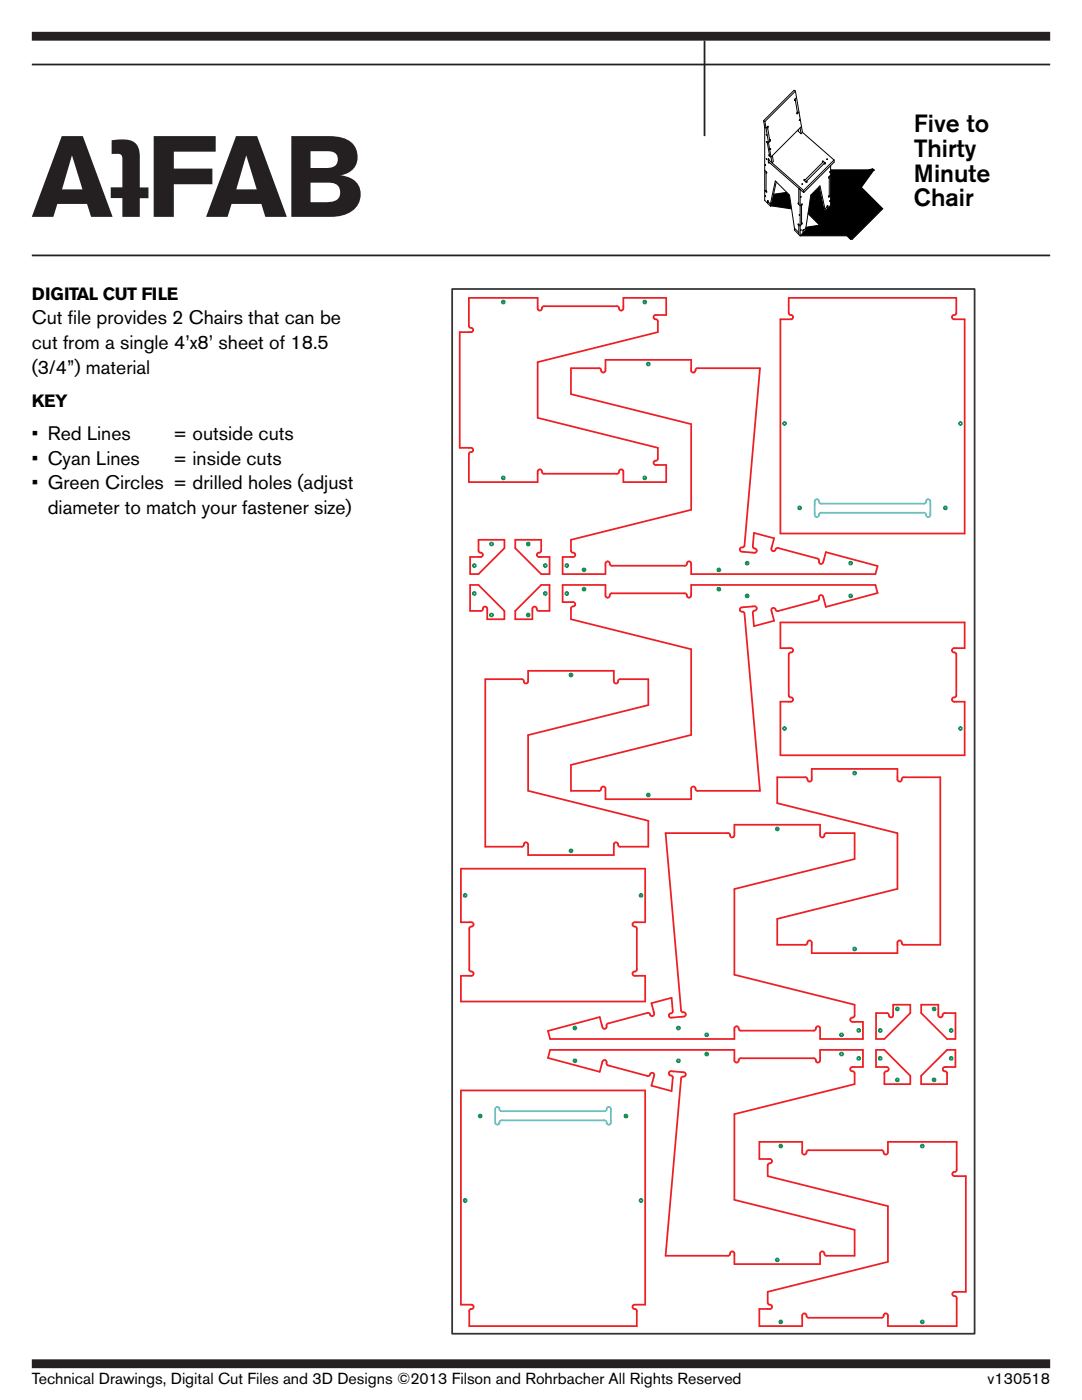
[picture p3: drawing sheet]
<svg xmlns="http://www.w3.org/2000/svg" width="216mm" height="279mm" viewBox="0 0 216 279" stroke-linecap="round" stroke-linejoin="round" font-family="sans-serif">
<path d="M6.3 12.9h203.2M140.6 8.1v19.1M6.3 51h203.2" fill="none" stroke="#241f21" stroke-width=".35"/>
<path d="M6.3 7.2h203.2M6.3 272.2h203.2" fill="none" stroke="#241f21" stroke-width="1.8" stroke-linecap="butt"/>
<g fill="#241f21">
<path d="M22.3 28a9 9 0 0 1 4.1 .2 2.84 2.84 0 0 1 1.5 3v6.2h1.7v2.2h-1.7v3.7h-3.5v-3.8h-2.3v-2.1h2.3v-6.2a.96 .96 0 0 0-1.2-.5h-.9z"/>
<path d="M30.7 27.2h12.3v3.1h-8.3v3.3h7.7v3.2h-7.7v6.5h-4z"/>
<path d="M12.3 27.2h4.2l6 16.1h-4.3l-.8-2.6h-6l-.8 2.6h-4.2zM14.4 31l-2 6.8h4.1z"/>
<path d="M47.1 27.2h4.2l5.9 16.1h-4.3l-.8-2.6h-5.9l-.8 2.6h-4.3zM49.1 31l-2 6.8h4.1z"/>
<path d="M58.1 27.2h7.5a6.6 6.6 0 0 1 4.8 1.5 3.7 3.7 0 0 1 .8 3.9 3.7 3.7 0 0 1-3.3 2.4 3.9 3.9 0 0 1 4 4.6 5 5 0 0 1-4.9 3.6l-8.9 .1zM62 30.2v3.3h3.4a1.71 1.71 0 0 0 2-1.7 1.71 1.71 0 0 0-2.1-1.6zM62 36.5v3.9a17.2 17.2 0 0 0 4.5-.2 1.95 1.95 0 0 0 1.3-2.4 1.95 1.95 0 0 0-2.4-1.3z"/>
</g>
<g fill="none" stroke="#000" stroke-width=".2">
<path d="M158.7 19.7l.4 2.9-.1-.1M158.7 18.2l-6.1 6.1M158.7 18.2l1.4 8.2M158.7 18.2l-.3-.2-6 6.1M158.9 19.5l-.4 .4 .2 .2M152.4 24.1l.2 1.3M152.4 24.1l.2 .2M152.6 25.4l.2 .2 .5-.4-.1 .4M152.6 34l.3 .3M152.6 38l.3 .3M152.6 25.4v14.6l1.1 1.1M152.6 24.3l1.4 8.2 .3-.3-.2-1.1"/>
<path d="M152.7 32.9l.1 .1zM152.7 39.1l.1 .1zM152.7 33h.1M152.9 34.3l.1 .2-.1 .1M152.9 34.3v4M152.9 38l.1 .3h-.1M152.9 31.7l.1 .1zM152.9 26.8l.1 .2zM153 38.2l-.1 .1M153.1 28.3l.5 2.9M153.1 25.3l.5 2.9M153.3 32.3l7.1 6.1"/>
<path d="M153.4 31.7l-.1 .1 7 6.2M153.5 32l-.2-.3v.8l.2-.1M153.6 27.8l.1 .1-.1 .3M153.6 28.2l-.3 .2-.3-.2 .1 .4M153.7 29.7v.1zM154.9 36.3l-.9 4.2M157 38.4l-2.6 .4M159.1 22.3l-.1 .4 .4-.3M159.2 26l.6 .7M159.5 23.9v.1zM159.6 25.5l.2 1.2M159.7 37.8l-.3-.2v3.2"/>
<path d="M159.7 37.8v9.3M159.7 37.8h.1M159.8 39.2v.2zM159.9 25.3l-6.1 6-.4-.2 .1-.3M160 36.7l.1 .1zM160.1 26.4l-.3 .3M160.1 26.4l6.3 5.5M160.3 38l.1 .4M160.5 36.1l.3 .2M160.7 35.8h-.3l.1 .3M161 36.1v.3l-.2-.1M163.4 37.3l.9 4.1"/>
<path d="M164.3 32.2l.3 .3M164.3 32.2h-.2v.2M164.3 32.2l-3.8 3.9M164.6 32.5l-3.8 3.8M164.6 32.5l.1 .2h-.3M164.6 32.5v.2M165 31.7l.1 .1zM165.4 39.2l.1 .1M165.4 35.3l-.1 .2 .2 .1M165.5 39l-.1 .3M165.5 35.2v4.1M165.5 39.3h-.1"/>
<path d="M165.5 35.2l-.1 .1M165.6 34.2v.2zM165.7 39l-.2 .3M165.7 33.9h7.6l.8-.2 .4 .3-4.8 1.2 6.4 6.5-6 6-.4 .1-.7-.7h-9.3M165.7 35l-.2 .2M165.7 33.1v7.9l-1.1 1.1M166.4 31.9l-6.1 6.1M166.4 31.9v.5l-6 6M153.2 40v.5M153.2 40l.2 .4M153.2 40.1v.1l.5 .5M153.7 41.1l4.2 .6"/>
<path d="M153.7 40.7l1-4.6 2.8 2.8 1 6.6M153.7 40.7v.4M154 40.5v.3l-.3 .3M154 40.5l-.3 .2M158.5 45.5v.4l1.2 1.2M158.5 45.5l.9 .9M159.4 40.5l-.1 .1 .4 .5 .2-.3M159.4 44.8l-.2-.1 .2 .4M159.4 44.8v2M159.5 42.9l.1 .1zM159.8 45.9v.1zM159.9 44.5h.2l-.2 .3"/>
<path d="M159.9 40.8l.2-.1-.2 .4M159.9 40.8v4M159.9 44.8l-.2 .3-.3-.3M160.4 45.9h-.2v.6M160.8 45.5l-.6 .6M160.8 45.5v.4l-1.1 1.2M161.2 42.6l2.3 2.3-2.7 .5M164.3 41.4l.3 .3M164.3 41.4v.4l.3 .3M164.6 41.7l-1-4.6-1.8 1.8-1 6.6M164.6 41.7v.4M165 41.4l.2-.4v.5"/>
<path d="M165.1 41.1l.1 .1-.6 .5M165.6 40v.2z"/>
</g>
<path d="M165.7 33.9h7.6l.8-.2 .4 .3-2.6 3.5 4.2 4.2-6 6-.4 .1-.7-.7h-9.3l1.1-1.2v-.5l2.7-.5-2.3-2.3 .6-3.7 1.6-1.6 .9 4.5 .3 .3 1.1-1.1zM154.4 38.8l2.6-.4 .5 .5 .4 2.8-4.2-.6 .3-.3z" fill="#000"/>
<g fill="none" stroke="#009444" stroke-width=".35">
<circle cx="100.4" cy="60.3" r=".29"/>
<circle cx="128.6" cy="60.3" r=".29"/>
<circle cx="129.4" cy="72.7" r=".29"/>
<circle cx="100.4" cy="95.4" r=".29"/>
<circle cx="128.6" cy="95.4" r=".29"/>
<circle cx="156.5" cy="84.5" r=".29"/>
<circle cx="191.6" cy="84.5" r=".29"/>
<circle cx="94.7" cy="118.4" r=".29"/>
<circle cx="94.7" cy="112.9" r=".29"/>
<circle cx="98.1" cy="108.6" r=".29"/>
<circle cx="105.4" cy="108.6" r=".29"/>
<circle cx="108.8" cy="118.4" r=".29"/>
<circle cx="108.8" cy="112.9" r=".29"/>
<circle cx="113.1" cy="118.4" r=".29"/>
<circle cx="113.1" cy="112.9" r=".29"/>
<circle cx="116.5" cy="117.6" r=".29"/>
<circle cx="116.5" cy="113.7" r=".29"/>
<circle cx="143.4" cy="117.6" r=".29"/>
<circle cx="143.4" cy="113.7" r=".29"/>
<circle cx="149.1" cy="118.9" r=".29"/>
<circle cx="149.1" cy="112.4" r=".29"/>
<circle cx="159.5" cy="101.4" r=".29"/>
<circle cx="169.7" cy="112.4" r=".29"/>
<circle cx="169.7" cy="118.9" r=".29"/>
<circle cx="188.6" cy="101.4" r=".29"/>
<circle cx="98.1" cy="122.7" r=".29"/>
<circle cx="105.4" cy="122.7" r=".29"/>
<circle cx="113.9" cy="134.7" r=".29"/>
<circle cx="129.4" cy="158.7" r=".29"/>
<circle cx="156.5" cy="145.4" r=".29"/>
<circle cx="170.5" cy="154.3" r=".29"/>
<circle cx="191.6" cy="145.4" r=".29"/>
<circle cx="92.8" cy="178.7" r=".29"/>
<circle cx="113.9" cy="169.8" r=".29"/>
<circle cx="127.9" cy="178.7" r=".29"/>
<circle cx="155.1" cy="165.4" r=".29"/>
<circle cx="170.5" cy="189.4" r=".29"/>
<circle cx="114.7" cy="205.2" r=".29"/>
<circle cx="114.7" cy="211.7" r=".29"/>
<circle cx="135.4" cy="211.7" r=".29"/>
<circle cx="135.4" cy="205.2" r=".29"/>
<circle cx="141" cy="210.4" r=".29"/>
<circle cx="141" cy="206.5" r=".29"/>
<circle cx="167.9" cy="210.4" r=".29"/>
<circle cx="167.9" cy="206.5" r=".29"/>
<circle cx="171.4" cy="211.2" r=".29"/>
<circle cx="171.4" cy="205.7" r=".29"/>
<circle cx="175.6" cy="211.2" r=".29"/>
<circle cx="175.7" cy="205.7" r=".29"/>
<circle cx="179.1" cy="215.5" r=".29"/>
<circle cx="179.1" cy="201.4" r=".29"/>
<circle cx="186.4" cy="215.5" r=".29"/>
<circle cx="186.4" cy="201.4" r=".29"/>
<circle cx="189.8" cy="211.2" r=".29"/>
<circle cx="189.8" cy="205.7" r=".29"/>
<circle cx="92.8" cy="239.6" r=".29"/>
<circle cx="95.8" cy="222.7" r=".29"/>
<circle cx="124.9" cy="222.7" r=".29"/>
<circle cx="127.9" cy="239.6" r=".29"/>
<circle cx="155.8" cy="228.7" r=".29"/>
<circle cx="184" cy="228.7" r=".29"/>
<circle cx="155.1" cy="251.4" r=".29"/>
<circle cx="155.8" cy="263.8" r=".29"/>
<circle cx="184" cy="263.8" r=".29"/>
</g>
<g fill="none" stroke="#ed1f24" stroke-width=".35">
<path d="M93.6 59.4h13.7v2.1a.47 .47 0 0 0 .6 .5 .47 .47 0 0 0 .3-.7l.4-.2h14.5a.52 .52 0 0 1 .5 .7 .44 .44 0 0 0 .5 .2 .44 .44 0 0 0 .3-.5v-2.1h8.5v3.5h-2.1a.47 .47 0 0 0-.4 .6 .47 .47 0 0 0 .7 .3l.2 .3v2.2l-24 6v11.1l24 6v2.1a.52 .52 0 0 1-.7 .5 .44 .44 0 0 0-.2 .5 .44 .44 0 0 0 .4 .3h2.1v3.4h-8.5v-2.1a.47 .47 0 0 0-.6-.4 .47 .47 0 0 0-.3 .7l-.4 .1h-14.5a.52 .52 0 0 1-.5-.6 .44 .44 0 0 0-.5-.2 .44 .44 0 0 0-.3 .4v2.1h-13.7v-5.5a.52 .52 0 0 1 .6-.5 .44 .44 0 0 0 .2-.5 .44 .44 0 0 0-.4-.3h-2.3v-23.1h2.3a.47 .47 0 0 0 .4-.6 .47 .47 0 0 0-.7-.3l-.1-.4zM157.4 59.4h33.4v3a.52 .52 0 0 1-.6 .5 .44 .44 0 0 0-.2 .5 .44 .44 0 0 0 .4 .3h2.1v42.8h-36.8v-42.8h2.1a.47 .47 0 0 0 .4-.6 .47 .47 0 0 0-.6-.3l-.2-.4zM113.9 73.5h5.6a.52 .52 0 0 1 .5 .7 .44 .44 0 0 0 .5 .1 .44 .44 0 0 0 .3-.4v-2.1h17.1v2.1a.47 .47 0 0 0 .6 .4 .47 .47 0 0 0 .3-.6l.4-.2h12.4l-3 35.4a.52 .52 0 0 1-.8 .4 .44 .44 0 0 0-.2 .4 .44 .44 0 0 0 .4 .4l2.5 .2a.47 .47 0 0 0 .5-.5 .47 .47 0 0 0-.6-.4l-.2-.4 .2-2.6 4.1 1-.6 2.1a.47 .47 0 0 0 .5 .5 .47 .47 0 0 0 .5-.5l.4-.1 7.8 2.1a.52 .52 0 0 1 .3 .7 .44 .44 0 0 0 .4 .3 .44 .44 0 0 0 .4-.3l.6-2 10.3 2.8-.4 1.6h-36.8v-2.1a.47 .47 0 0 0-.6-.4 .47 .47 0 0 0-.3 .6l-.4 .2h-14.5a.52 .52 0 0 1-.5-.7 .44 .44 0 0 0-.5-.1 .44 .44 0 0 0-.3 .4v2.1h-8.5v-3.4h2.1a.47 .47 0 0 0 .4-.6 .47 .47 0 0 0-.7-.4l-.2-.3v-2.2l24-6v-17.1l-24-5.9zM93.8 116.7h1.7l5.1 5.2v1.7h-3.4v-2.1a.47 .47 0 0 0-.6-.4 .47 .47 0 0 0-.3 .6l-.4 .2h-2.1zM95.5 107.7h5.2v1.7l-5.2 5.2h-1.7v-3.4h2.1a.47 .47 0 0 0 .4-.6 .47 .47 0 0 0-.6-.4l-.2-.3zM102.8 107.7h5.2v2.2a.52 .52 0 0 1-.7 .4 .44 .44 0 0 0-.2 .5 .44 .44 0 0 0 .5 .4h2.1v3.4h-1.7l-5.2-5.2zM112.3 116.7h8.5v2.1a.47 .47 0 0 0 .6 .5 .47 .47 0 0 0 .3-.7l.4-.2h14.5a.52 .52 0 0 1 .5 .7 .44 .44 0 0 0 .5 .2 .44 .44 0 0 0 .3-.5v-2.1h36.8l.4 1.7-10.3 2.7-.6-2a.47 .47 0 0 0-.6-.2 .47 .47 0 0 0-.2 .7l-.3 .2-7.8 2.1a.52 .52 0 0 1-.7-.5 .44 .44 0 0 0-.5 0 .44 .44 0 0 0-.2 .5l.6 2-4.1 1.1-.2-2.7a.52 .52 0 0 1 .6-.5 .44 .44 0 0 0 .2-.5 .44 .44 0 0 0-.5-.3l-2.5 .2a.47 .47 0 0 0-.3 .6 .47 .47 0 0 0 .6 .3l.3 .4 3 35.3h-12.4a.52 .52 0 0 1-.5-.6 .44 .44 0 0 0-.5-.2 .44 .44 0 0 0-.3 .4v2.1h-17.1v-2.1a.47 .47 0 0 0-.6-.4 .47 .47 0 0 0-.3 .6l-.4 .2h-5.6v-5.1l24-6v-17.1l-24-6v-2.2a.52 .52 0 0 1 .7-.4 .44 .44 0 0 0 .2-.5 .44 .44 0 0 0-.4-.3h-2.1zM96.8 135.5h7.3a.52 .52 0 0 1 .5 .7 .44 .44 0 0 0 .5 .2 .44 .44 0 0 0 .3-.4v-2.1h17.1v2.1a.47 .47 0 0 0 .6 .4 .47 .47 0 0 0 .3-.7l.4-.2h5.6v5.2l-24 6v11.1l24 6v5.2h-5.6a.52 .52 0 0 1-.5-.7 .44 .44 0 0 0-.5-.2 .44 .44 0 0 0-.3 .5v2h-17.1v-2a.47 .47 0 0 0-.6-.5 .47 .47 0 0 0-.3 .7l-.4 .2h-7.3zM102.8 121.9l5.2-5.2h1.7l-.1 5.2h-2.1a.52 .52 0 0 1-.5-.6 .44 .44 0 0 0-.4-.2 .44 .44 0 0 0-.4 .4v2.1h-3.4zM155.7 124.2h36.8v5.2h-2.1a.47 .47 0 0 0-.4 .5 .47 .47 0 0 0 .6 .4l.2 .3v8.2a.52 .52 0 0 1-.6 .4 .44 .44 0 0 0-.2 .5 .44 .44 0 0 0 .4 .3h2.1v10.7h-36.8v-10.7h2.1a.47 .47 0 0 0 .4-.5 .47 .47 0 0 0-.6-.4l-.2-.3v-8.2a.52 .52 0 0 1 .6-.4 .44 .44 0 0 0 .2-.5 .44 .44 0 0 0-.4-.3h-2.1zM155.1 155.1h5.6a.52 .52 0 0 1 .5 .7 .44 .44 0 0 0 .5 .2 .44 .44 0 0 0 .3-.5v-2h17.1v2a.47 .47 0 0 0 .6 .5 .47 .47 0 0 0 .3-.7l.4-.2h7.2v33.5h-7.2a.52 .52 0 0 1-.5-.7 .44 .44 0 0 0-.5-.2 .44 .44 0 0 0-.3 .4v2.1h-17.1v-2.1a.47 .47 0 0 0-.6-.4 .47 .47 0 0 0-.3 .7l-.4 .2h-5.6v-5.2l24-6v-11.1l-24-6zM92 173.4h36.7v10.7h-2.1a.47 .47 0 0 0-.4 .5 .47 .47 0 0 0 .7 .4l.2 .3v8.2a.52 .52 0 0 1-.7 .4 .44 .44 0 0 0-.2 .5 .44 .44 0 0 0 .4 .3h2.1v5.2h-36.7v-5.2h2.1a.47 .47 0 0 0 .4-.5 .47 .47 0 0 0-.7-.4l-.2-.3v-8.2a.52 .52 0 0 1 .7-.4 .44 .44 0 0 0 .2-.5 .44 .44 0 0 0-.4-.3h-2.1z"/>
<path d="M132.8 166.3h12.5a.52 .52 0 0 1 .4 .6 .44 .44 0 0 0 .5 .2 .44 .44 0 0 0 .3-.4v-2.1h17.1v2.1a.47 .47 0 0 0 .6 .4 .47 .47 0 0 0 .3-.6l.4-.2h5.6v5.1l-24 6v17.1l24 6v2.2a.52 .52 0 0 1-.6 .4 .44 .44 0 0 0-.2 .5 .44 .44 0 0 0 .4 .3h2.1v3.5h-8.6v-2.1a.47 .47 0 0 0-.6-.5 .47 .47 0 0 0-.3 .7l-.3 .2h-14.6a.52 .52 0 0 1-.5-.7 .44 .44 0 0 0-.4-.2 .44 .44 0 0 0-.4 .5v2.1h-36.7l-.5-1.7 10.4-2.7 .5 2a.47 .47 0 0 0 .7 .2 .47 .47 0 0 0 .1-.7l.3-.2 7.9-2.1a.52 .52 0 0 1 .6 .5 .44 .44 0 0 0 .5 0 .44 .44 0 0 0 .2-.5l-.5-2 4-1.1 .2 2.7a.52 .52 0 0 1-.6 .5 .44 .44 0 0 0-.1 .5 .44 .44 0 0 0 .4 .3l2.5-.2a.47 .47 0 0 0 .4-.6 .47 .47 0 0 0-.7-.3l-.2-.4zM92 217.6h36.7v42.8h-2.1a.47 .47 0 0 0-.4 .6 .47 .47 0 0 0 .7 .3l.2 .4v3h-33.5v-3a.52 .52 0 0 1 .7-.5 .44 .44 0 0 0 .2-.5 .44 .44 0 0 0-.4-.3h-2.1zM170.5 214.2v2.2l-24 6v17.1l24 5.9v5.2h-5.6a.52 .52 0 0 1-.5-.7 .44 .44 0 0 0-.4-.1 .44 .44 0 0 0-.4 .4v2.1h-17.1v-2.1a.47 .47 0 0 0-.6-.4 .47 .47 0 0 0-.3 .6l-.3 .2h-12.5l3.1-35.4a.52 .52 0 0 1 .7-.4 .44 .44 0 0 0 .2-.4 .44 .44 0 0 0-.4-.4l-2.5-.2a.47 .47 0 0 0-.4 .5 .47 .47 0 0 0 .6 .4l.1 .4-.2 2.6-4-1 .5-2.1a.47 .47 0 0 0-.4-.5 .47 .47 0 0 0-.5 .5l-.4 .1-7.9-2.1a.52 .52 0 0 1-.3-.7 .44 .44 0 0 0-.4-.3 .44 .44 0 0 0-.4 .3l-.5 2-10.4-2.8 .5-1.6h36.7v2.1a.47 .47 0 0 0 .6 .4 .47 .47 0 0 0 .3-.6l.4-.2h14.6a.52 .52 0 0 1 .4 .7 .44 .44 0 0 0 .5 .1 .44 .44 0 0 0 .3-.4v-2.1h8.6v3.4h-2.1a.47 .47 0 0 0-.4 .6 .47 .47 0 0 0 .6 .3l.2 .4M174.8 202.2h2.1a.52 .52 0 0 1 .5 .6 .44 .44 0 0 0 .5 .2 .44 .44 0 0 0 .3-.4v-2.1h3.4v1.7l-5.1 5.2h-1.7zM176.5 216.4v-2.2a.52 .52 0 0 1 .6-.4 .44 .44 0 0 0 .2-.5 .44 .44 0 0 0-.4-.4h-2.1v-3.4h1.7l5.1 5.2v1.7h-5.1M183.8 214.7l5.2-5.2h1.6v3.4h-2.1a.47 .47 0 0 0-.4 .6 .47 .47 0 0 0 .7 .3l.2 .4v2.2h-5.2zM183.8 200.5h3.4v2.1a.47 .47 0 0 0 .6 .4 .47 .47 0 0 0 .3-.6l.4-.2h2.2v5.2h-1.7l-5.2-5.2zM176.3 262.6v.2l-.4 .2h-14.5a.52 .52 0 0 1-.5-.7 .44 .44 0 0 0-.5-.2 .44 .44 0 0 0-.3 .5v2.1h-8.6v-3.5h2.1a.47 .47 0 0 0 .4-.6 .47 .47 0 0 0-.6-.3l-.2-.4v-2.1l24-6v-11.1l-24-6v-2.1a.52 .52 0 0 1 .7-.5 .44 .44 0 0 0 .1-.5 .44 .44 0 0 0-.4-.3h-2.1v-3.4h8.6v2.1a.47 .47 0 0 0 .6 .4 .47 .47 0 0 0 .3-.7l.4-.1h14.5a.52 .52 0 0 1 .5 .6 .44 .44 0 0 0 .5 .2 .44 .44 0 0 0 .3-.4v-2.1h13.7v5.5a.52 .52 0 0 1-.7 .5 .44 .44 0 0 0-.1 .5 .44 .44 0 0 0 .4 .3h2.2v23.1h-2.2a.47 .47 0 0 0-.4 .6 .47 .47 0 0 0 .6 .3l.2 .4v5.6h-13.7v-2.1a.43 .43 0 0 0-.5-.5 .43 .43 0 0 0-.4 .5"/>
</g>
<path d="M162.6 99.8a.49 .49 0 0 1 .6-.1 .49 .49 0 0 1 .3 .6l.3 .2h20.6a.52 .52 0 0 0 .4-.7 .44 .44 0 0 1 .5-.1 .44 .44 0 0 1 .3 .4v2.7a.47 .47 0 0 1-.5 .4 .47 .47 0 0 1-.4-.7l-.3-.2h-20.6a.52 .52 0 0 0-.4 .7 .44 .44 0 0 1-.5 .2 .44 .44 0 0 1-.3-.4zM98.9 221a.49 .49 0 0 1 .6 0 .49 .49 0 0 1 .2 .6l.4 .2h20.5a.52 .52 0 0 0 .5-.7 .44 .44 0 0 1 .5-.2 .44 .44 0 0 1 .3 .4v2.7a.47 .47 0 0 1-.6 .4 .47 .47 0 0 1-.3-.6l-.4-.2h-20.5a.52 .52 0 0 0-.5 .7 .44 .44 0 0 1-.5 .1 .44 .44 0 0 1-.3-.4v-2.7z" fill="none" stroke="#65cbe4" stroke-width=".35"/>
<path d="M90.2 57.7h104.3v208.5h-104.3z" fill="none" stroke="#333" stroke-width=".35"/>
<g font-size="4.9">
<text x="182.4" y="26.3">Five to</text>
<text x="182.4" y="31.3">Thirty</text>
<text x="182.4" y="36.2">Minute</text>
<text x="182.4" y="41.2">Chair</text>
</g>
<g font-size="3.9">
<text x="6.3" y="64.7">Cut f</text>
<text x="13.5" y="64.7">ile provides 2 Chairs that can be</text>
<text x="6.3" y="69.7">cut from a single 4’x8’ sheet of 18.5</text>
<text x="6.3" y="74.6">(3/4”) material</text>
<text x="6.3" y="87.8">• Red Lines</text>
<text x="34.6" y="87.8">= outside cuts</text>
<text x="6.3" y="92.7">• Cyan Lines</text>
<text x="34.6" y="92.7">= inside cuts</text>
<text x="6.3" y="97.7">• Green Circles = drilled holes (adjust</text>
<text x="9.5" y="102.6">diameter to match your fastener size)</text>
</g>
<g font-size="3.5">
<text x="6.3" y="59.8">digital cut file</text>
<text x="6.3" y="81.3">Key</text>
</g>
<g font-size="3.2">
<text x="6.3" y="276.1">Technical Drawings, Digital Cut Files and 3D Designs ©2013 Filson and Rohrbacher All Rights Reserved</text>
<text x="197.1" y="276.1">v130518</text>
</g>
</svg>
